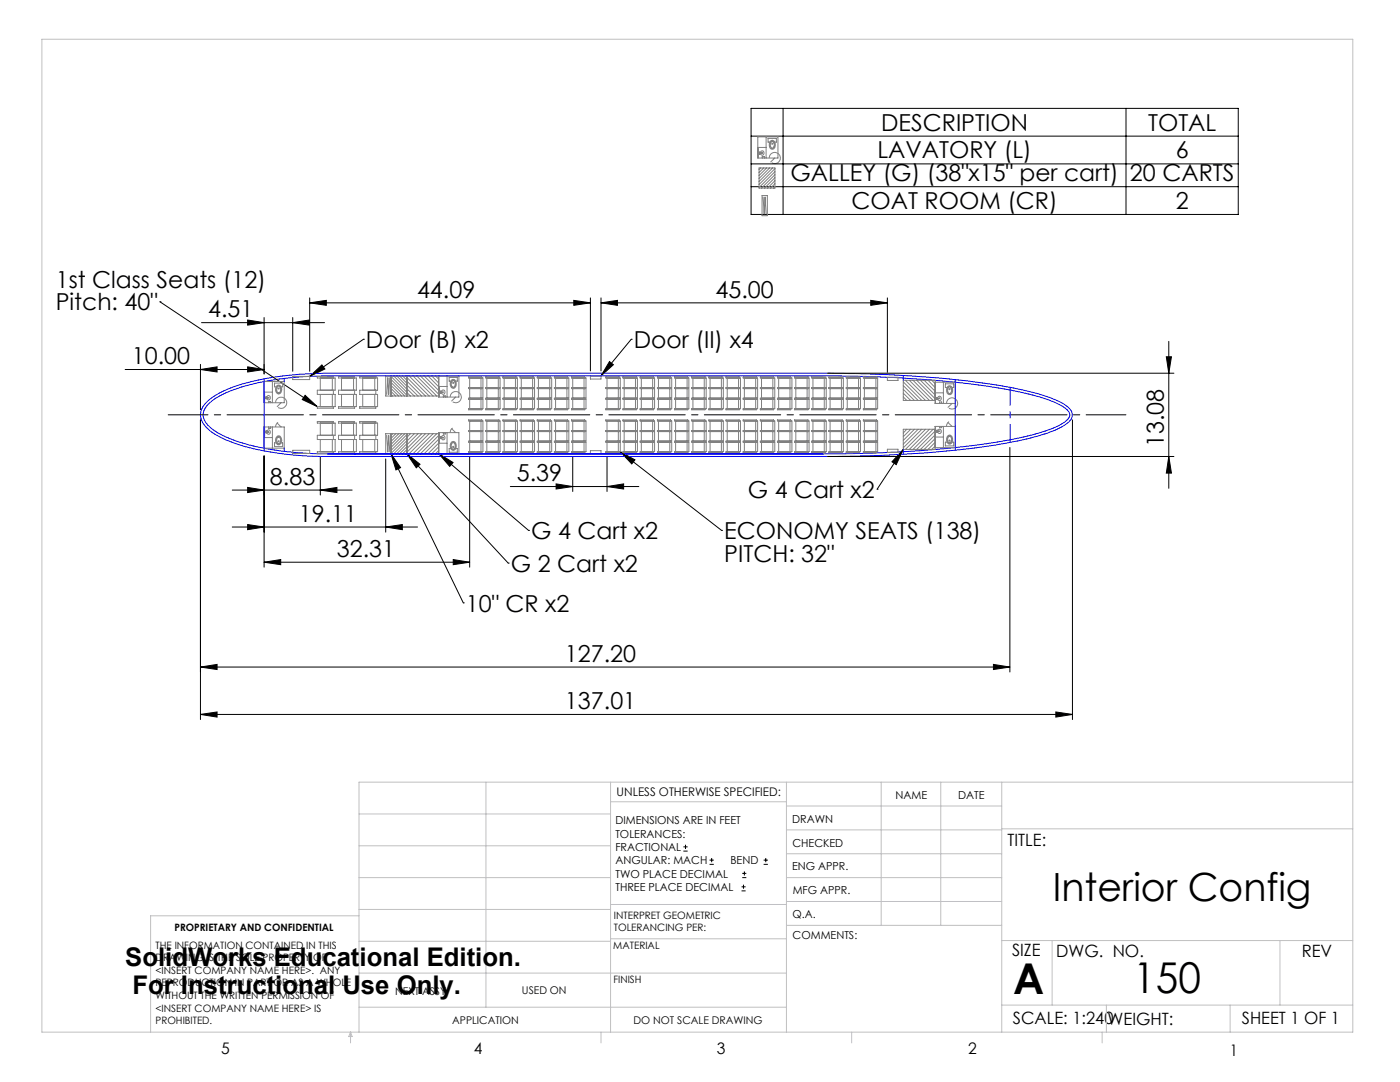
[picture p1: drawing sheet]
<svg xmlns="http://www.w3.org/2000/svg" width="279mm" height="216mm" viewBox="0 0 279 216" stroke-linecap="round" stroke-linejoin="round" font-family="sans-serif">
<g fill="none" stroke="#000" stroke-width=".2">
<path d="M149.9 21.6h97.2v21.2h-97.2zM149.9 27.2h97.2M149.9 32.7h97.2M149.9 37.3h97.2M156.3 21.6v21.2M224.7 21.6v21.2M61.8 59.4v14.7M114.5 59.9l3.3 .5-3.3 .5zM117.8 59.4v14.6M119.9 59.4v14.6M173.8 59.9l3.3 .5-3.3 .5zM177.1 59.4v14.9"/>
<path d="M25 73.7h27.7M31.9 60.2h.1M31.9 60.2l31.4 20.9M40 73.7l3.3-.5v1zM40 72.7v9.1M40.2 64.4h24.6M49.4 73.2l3.3 .5-3.3 .5zM49.4 63.9l3.3 .5-3.3 .5zM52.7 63.4v11.2M58.4 64.4l3.3-.5v1zM58.4 63.4v10.7M60.9 78.9l2.4 2.2-3-1.4z"/>
<path d="M61.8 75.1l2.4-2.3 .6 .8zM61.8 60.4l3.3-.5v1zM61.8 60.4h56M72.5 67.7h.1M72.5 67.7l-10.7 7.4M119.9 60.4l3.3-.5v1zM119.9 60.4h57.2M121.6 72.1l.8 .7-2.5 2.2zM126 67.7h.1M126 67.7l-6.1 7.3M165.2 74.5h69.1M232.8 71.2h1l-.5 3.3z"/>
<path d="M233.3 68.1v29.3M40 83.8v59.8M46.4 97.8h23.9M49.4 97.3l3.3 .5-3.3 .5zM52.7 91v22.2M63.9 97.8l3.3-.5v1zM63.9 91.2v7.6M77 91.6v14.6M78 90.6l14.5 29.7M78 90.6l1.9 2.7-.9 .5zM81.2 90.6l20.2 21.8M81.2 90.6l2.6 2-.7 .7z"/>
<path d="M87.6 90.5l2.8 1.8-.7 .8zM87.6 90.5l17.9 15.3M93.7 91.2v22M101.8 97.1h25.7M111 96.6l3.3 .5-3.3 .5zM114.3 91.2v6.9M121.1 97.1l3.4-.5v1zM121.1 91.2v6.9M123.8 90.1l2.9 1.7-.6 .8zM123.8 90.1l20.2 15.7M165.2 91.1h69.1M175 97.6h.1"/>
<path d="M180.3 89.7l-5.3 7.9M180.3 89.7l-1.4 3-.9-.6zM201.5 89.3v44.8M214 83.8v59.8M233.3 91.1l.5 3.3h-1zM46.4 105.2h36.9M49.4 104.7l3.3 .5-3.3 .5zM52.7 112.2l3.3-.5v1zM52.7 112.2h41M77 105.2l3.3-.5v1zM90.5 111.7l3.2 .5-3.2 .5zM101.4 112.4h.1"/>
<path d="M105.5 105.8h.1M144 105.8h.1M40 133.1l3.3-.5v1zM40 133.1h161.5M92.5 120.3h.1M198.3 132.6l3.2 .5-3.2 .5zM40 142.6l3.3-.5v1zM40 142.6h174M210.7 142.1l3.3 .5-3.3 .5zM136.4 169.8h.8M136.4 169h.8M136.8 168.6v.8"/>
<path d="M141.6 172.5h.9M141.6 171.6h.9M142 171.2v.8M148 177.8h.8M148 177h.8M148.1 175.1h.8M148.1 174.3h.8M148.4 176.5v.8M148.6 173.9v.8M152.4 172.5h.8M152.4 171.6h.8M152.8 171.2v.8"/>
</g>
<g fill="none" stroke="#808080" stroke-width=".2">
<path d="M151.2 27.3h4.1v4.2h-4.1zM151.2 29.4h1.7M151.2 29.7v1.8M151.5 33.5h3.2v4h-3.2zM151.6 30.3h.1v.5h-.1zM151.7 30.5h.2v.1h-.2M151.8 30.5a.39 .39 0 0 1 .5-.3 .39 .39 0 0 1 .2 .5 .39 .39 0 0 1-.6 .2l-.1-.3M151.8 33.5l-.3 .3M152.1 30.5l.1 .1zM152.1 39h1v4h-1zM152.1 31.5v-.2h.4v.2M152.3 39.3l.2 3.4 .2-3.4 .2 3.4"/>
<path d="M152.4 33.5l-.9 .9M152.9 27.3v4.2M153 33.5l-1.5 1.5M153.5 31.5a1.12 1.12 0 0 1 1.3-1.1 1.12 1.12 0 0 1 .9 1.5 1.12 1.12 0 0 1-1.7 .6M153.6 33.5l-2.1 2.1M153.6 28.4h-.3v-.8h1.6v.8h-.3M153.8 28.2a.68 .68 0 0 1 .8 0 .68 .68 0 0 1 .1 .9 .62 .62 0 0 1-.6 .7 .62 .62 0 0 1-.6-.8zM154 28.3l.2-.1 .2 .2v.9a.4 .4 0 0 1-.5 .2 .4 .4 0 0 1-.2-.6zM154.2 33.5l-2.7 2.7M154.6 31.5l-.8 .8M154.7 33.7l-3.2 3.1M154.7 34.3l-3.2 3.1"/>
<path d="M154.7 34.9l-2.7 2.6M154.7 35.5l-2.1 2M154.7 36.1l-1.5 1.4M154.7 36.7l-.9 .8M154.7 37.3l-.3 .2M52.7 76.1h4v4.3h-4zM52.7 78.5h.1v1.8h-.1M52.7 78.2h1.7M53.1 79.3h.3v.1h-.3zM53.2 79.3l-.1-.1v.4l.1-.2M53.2 79.3a.36 .36 0 0 1 .5-.3 .36 .36 0 0 1 .2 .6 .36 .36 0 0 1-.6-.1v-.1M53.6 79.4h.1z"/>
<path d="M54.4 76.1v4.3M55.1 77.2h-.3v-.8h1.6v.8h-.3M55.2 77l.2-.1a.82 .82 0 0 1 .8 .4 .82 .82 0 0 1-.1 1 .6 .6 0 0 1-.8 .2 .6 .6 0 0 1-.3-.7zM55.5 77.1h.3l.2 .4-.2 .8a.45 .45 0 0 1-.5-.1 .45 .45 0 0 1-.1-.5zM58.4 75.1h3.4v.6h-3.4zM63.9 75.4v2.5M63.9 78.7v2.4M66.3 75.4v2.5M66.3 78.7v2.4M66.5 75.4v-.3h-3.2v.3h3.6v2.5h-3.6v.8h3.6v2.4h-3.6v.4h3.2v-.4M66.5 77.9v.8M68.2 75.4v2.5"/>
<path d="M68.2 78.7v2.4M70.6 75.4v2.5M70.6 78.7v2.4M70.8 75.4v-.3h-3.2v.3h3.5v2.5h-3.5v.8h3.5v2.4h-3.5v.4h3.2v-.4M70.8 77.9v.8M72.4 75.4v2.5M72.4 78.7v2.4M74.8 75.4v2.5M74.8 78.7v2.4M75 75.4v-.3h-3.2v.3h3.6v2.5h-3.6v.8h3.6v2.4h-3.6v.4h3.2v-.4M75 77.9v.8M77.8 75.4l-.2 3.3-.2-3.3-.2 3.3"/>
<path d="M78 75v4M78 75.1l3.9 3.9M78 78.7l.4 .3M78 78.1l1 .9M78 77.5l1.6 1.5M78 76.9l2.2 2.1M78 76.3l2.8 2.7M78 75.7l3.2 3.2M78.6 75l2.6 2.7M79.2 75l2 2.1M79.7 75l1.5 1.5M80.3 75l.9 .9"/>
<path d="M80.9 75l.3 .3M81.2 75v4M81.2 77.6l1.5 1.4M81.2 76.8l2.2 2.2M81.2 76.1l3 2.9M81.2 75.3l3.7 3.7M81.6 75l4.1 4M82.4 75l4 4M83.1 75l4.1 4M83.9 75l3.7 3.7M84.6 75l3 2.9M85.4 75l2.2 2.2"/>
<path d="M86.1 75l1.5 1.4M86.9 75l.7 .7M87.6 75v4.2h4v-4.2h-14.6v4h10.6M87.6 77.4v1.8M87.6 77.1h1.6M88 78.2h.3l-.3 .1M88 78.2l-.1-.2v.5l.1-.2M88.1 78.2a.36 .36 0 0 1 .5-.3 .36 .36 0 0 1 .1 .6 .36 .36 0 0 1-.5 0l-.1-.2M88.5 78.2h.1M88.5 79.2v-.2h.4v.2M89.2 75v4.2M89.9 79.2a1.12 1.12 0 0 1 1.3-1 1.12 1.12 0 0 1 .8 1.5 1.12 1.12 0 0 1-1.7 .5"/>
<path d="M90 76.1h-.4v-.8h1.7v.8h-.4M90.1 75.8h.1a.79 .79 0 0 1 .8 .3 .79 .79 0 0 1 0 .9 .6 .6 0 0 1-.8 .4 .6 .6 0 0 1-.3-.7zM90.2 76h.1a.57 .57 0 0 1 .6 .3 .57 .57 0 0 1-.1 .6v.1a.39 .39 0 0 1-.6 .2 .39 .39 0 0 1-.1-.5zM90.9 79.2l-.8 .8M93.7 75.4v1.9M93.7 77.5v1.9M93.7 79.7v1.9M96 75.4v1.9M96 77.5v1.9M96 79.7v1.9M96.2 75.4v-.2h-2.7v.2h2.9v1.9h-2.9v.2h2.9v1.9h-2.9v.3h2.9v1.9h-2.9v.2h2.7v-.2M96.2 77.3v.2"/>
<path d="M96.2 79.4v.3M97.2 75.4v1.9M97.2 77.5v1.9M97.2 79.7v1.9M99.4 75.4v1.9M99.4 77.5v1.9M99.4 79.7v1.9M99.6 75.4v-.2h-2.7v.2h2.9v1.9h-2.9v.2h2.9v1.9h-2.9v.3h2.9v1.9h-2.9v.2h2.7v-.2M99.6 77.3v.2M99.6 79.4v.3M100.6 75.4v1.9M100.6 77.5v1.9"/>
<path d="M100.6 79.7v1.9M102.9 75.4v1.9M102.9 77.5v1.9M102.9 79.7v1.9M103 75.4v-.2h-2.6v.2h2.9v1.9h-2.9v.2h2.9v1.9h-2.9v.3h2.9v1.9h-2.9v.2h2.6v-.2M103 77.3v.2M103 79.4v.3M104 75.4v1.9M104 77.5v1.9M104 79.7v1.9M106.3 75.4v1.9M106.3 77.5v1.9"/>
<path d="M106.3 79.7v1.9M106.4 75.4v-.2h-2.6v.2h2.9v1.9h-2.9v.2h2.9v1.9h-2.9v.3h2.9v1.9h-2.9v.2h2.6v-.2M106.4 77.3v.2M106.4 79.4v.3M107.5 75.4v1.9M107.5 77.5v1.9M107.5 79.7v1.9M109.7 75.4v1.9M109.7 77.5v1.9M109.7 79.7v1.9M109.9 75.4v-.2h-2.7v.2h2.9v1.9h-2.9v.2h2.9v1.9h-2.9v.3h2.9v1.9h-2.9v.2h2.7v-.2M109.9 77.3v.2"/>
<path d="M109.9 79.4v.3M110.9 75.4v1.9M110.9 77.5v1.9M110.9 79.7v1.9M113.1 75.4v1.9M113.1 77.5v1.9M113.1 79.7v1.9M113.3 75.4v-.2h-2.7v.2h2.9v1.9h-2.9v.2h2.9v1.9h-2.9v.3h2.9v1.9h-2.9v.2h2.7v-.2M113.3 77.3v.2M113.3 79.4v.3M114.3 75.4v1.9M114.3 77.5v1.9"/>
<path d="M114.3 79.7v1.9M116.6 75.4v1.9M116.6 77.5v1.9M116.6 79.7v1.9M116.7 75.4v-.2h-2.6v.2h2.8v1.9h-2.8v.2h2.8v1.9h-2.8v.3h2.8v1.9h-2.8v.2h2.6v-.2M116.7 77.3v.2M116.7 79.4v.3M117.8 75h2.1v.6h-2.1zM121.1 75.4v1.9M121.1 77.5v1.9M121.1 79.7v1.9M123.4 75.4v1.9"/>
<path d="M123.4 77.5v1.9M123.4 79.7v1.9M123.6 75.4v-.2h-2.7v.2h2.9v1.9h-2.9v.2h2.9v1.9h-2.9v.3h2.9v1.9h-2.9v.2h2.7v-.2M123.6 77.3v.2M123.6 79.4v.3M124.6 75.4v1.9M124.6 77.5v1.9M124.6 79.7v1.9M126.8 75.4v1.9M126.8 77.5v1.9M126.8 79.7v1.9M127 75.4v-.2h-2.7v.2h2.9v1.9h-2.9v.2h2.9v1.9h-2.9v.3h2.9v1.9h-2.9v.2h2.7v-.2"/>
<path d="M127 77.3v.2M127 79.4v.3M128 75.4v1.9M128 77.5v1.9M128 79.7v1.9M130.2 75.4v1.9M130.2 77.5v1.9M130.2 79.7v1.9M130.4 75.4v-.2h-2.7v.2h2.9v1.9h-2.9v.2h2.9v1.9h-2.9v.3h2.9v1.9h-2.9v.2h2.7v-.2M130.4 77.3v.2M130.4 79.4v.3M131.4 75.4v1.9"/>
<path d="M131.4 77.5v1.9M131.4 79.7v1.9M133.7 75.4v1.9M133.7 77.5v1.9M133.7 79.7v1.9M133.8 75.4v-.2h-2.6v.2h2.9v1.9h-2.9v.2h2.9v1.9h-2.9v.3h2.9v1.9h-2.9v.2h2.6v-.2M133.8 77.3v.2M133.8 79.4v.3M134.8 75.4v1.9M134.8 77.5v1.9M134.8 79.7v1.9M137.1 75.4v1.9"/>
<path d="M137.1 77.5v1.9M137.1 79.7v1.9M137.3 75.4v-.2h-2.7v.2h2.9v1.9h-2.9v.2h2.9v1.9h-2.9v.3h2.9v1.9h-2.9v.2h2.7v-.2M137.3 77.3v.2M137.3 79.4v.3M138.3 75.4v1.9M138.3 77.5v1.9M138.3 79.7v1.9M140.5 75.4v1.9M140.5 77.5v1.9M140.5 79.7v1.9M140.7 75.4v-.2h-2.7v.2h2.9v1.9h-2.9v.2h2.9v1.9h-2.9v.3h2.9v1.9h-2.9v.2h2.7v-.2"/>
<path d="M140.7 77.3v.2M140.7 79.4v.3M141.7 75.4v1.9M141.7 77.5v1.9M141.7 79.7v1.9M144 75.4v1.9M144 77.5v1.9M144 79.7v1.9M144.1 75.4v-.2h-2.6v.2h2.9v1.9h-2.9v.2h2.9v1.9h-2.9v.3h2.9v1.9h-2.9v.2h2.6v-.2M144.1 77.3v.2M144.1 79.4v.3M145.1 75.4v1.9"/>
<path d="M145.1 77.5v1.9M145.1 79.7v1.9M147.4 75.4v1.9M147.4 77.5v1.9M147.4 79.7v1.9M147.5 75.4v-.2h-2.6v.2h2.9v1.9h-2.9v.2h2.9v1.9h-2.9v.3h2.9v1.9h-2.9v.2h2.6v-.2M147.5 77.3v.2M147.5 79.4v.3M148.6 75.4v1.9M148.6 77.5v1.9M148.6 79.7v1.9M150.8 75.4v1.9"/>
<path d="M150.8 77.5v1.9M150.8 79.7v1.9M151 75.4v-.2h-2.7v.2h2.9v1.9h-2.9v.2h2.9v1.9h-2.9v.3h2.9v1.9h-2.9v.2h2.7v-.2M151 77.3v.2M151 79.4v.3M152 75.4v1.9M152 77.5v1.9M152 79.7v1.9M154.2 75.4v1.9M154.2 77.5v1.9M154.2 79.7v1.9M154.4 75.4v-.2h-2.7v.2h2.9v1.9h-2.9v.2h2.9v1.9h-2.9v.3h2.9v1.9h-2.9v.2h2.7v-.2"/>
<path d="M154.4 77.3v.2M154.4 79.4v.3M155.4 75.4v1.9M155.4 77.5v1.9M155.4 79.7v1.9M157.7 75.4v1.9M157.7 77.5v1.9M157.7 79.7v1.9M157.8 75.4v-.2h-2.6v.2h2.8v1.9h-2.8v.2h2.8v1.9h-2.8v.3h2.8v1.9h-2.8v.2h2.6v-.2M157.8 77.3v.2M157.8 79.4v.3M158.8 75.4v1.9"/>
<path d="M158.8 77.5v1.9M158.8 79.7v1.9M161.1 75.4v1.9M161.1 77.5v1.9M161.1 79.7v1.9M161.3 75.4v-.2h-2.7v.2h2.9v1.9h-2.9v.2h2.9v1.9h-2.9v.3h2.9v1.9h-2.9v.2h2.7v-.2M161.3 77.3v.2M161.3 79.4v.3M162.2 75.4v1.9M162.2 77.5v1.9M162.2 79.7v1.9M164.5 75.4v1.9"/>
<path d="M164.5 77.5v1.9M164.5 79.7v1.9M164.7 75.4v-.2h-2.7v.2h2.9v1.9h-2.9v.2h2.9v1.9h-2.9v.3h2.9v1.9h-2.9v.2h2.7v-.2M164.7 77.3v.2M164.7 79.4v.3M165.7 75.4v1.9M165.7 77.5v1.9M165.7 79.7v1.9M167.9 75.4v1.9M167.9 77.5v1.9M167.9 79.7v1.9M168.1 75.4v-.2h-2.7v.2h2.9v1.9h-2.9v.2h2.9v1.9h-2.9v.3h2.9v1.9h-2.9v.2h2.7v-.2"/>
<path d="M168.1 77.3v.2M168.1 79.4v.3M169.1 75.4v1.9M169.1 77.5v1.9M169.1 79.7v1.9M171.3 75.4v1.9M171.3 77.5v1.9M171.3 79.7v1.9M171.5 75.4v-.2h-2.6v.2h2.8v1.9h-2.8v.2h2.8v1.9h-2.8v.3h2.8v1.9h-2.8v.2h2.6v-.2M171.5 77.3v.2M171.5 79.4v.3M172.5 75.4v1.9"/>
<path d="M172.5 77.5v1.9M172.5 79.7v1.9M174.8 75.4v1.9M174.8 77.5v1.9M174.8 79.7v1.9M174.9 75.4v-.2h-2.6v.2h2.9v1.9h-2.9v.2h2.9v1.9h-2.9v.3h2.9v1.9h-2.9v.2h2.6v-.2M174.9 77.3v.2M174.9 79.4v.3M177.1 75.3h2.1v.6h-2.1zM180.3 79.2l.7 .7M180.3 78.5l1.5 1.4M180.3 77.7l2.2 2.2"/>
<path d="M180.3 76.9l2.9 3M180.3 76.2l3.7 3.7M180.7 75.9l4 4M181.5 75.9l4 4M182.2 75.9l4 4M183 75.9l3.6 3.7M183.7 75.9l2.9 2.9M184.4 75.9l2.2 2.2M185.2 75.9l1.4 1.4M185.9 75.9l.7 .7M186.6 76.3h4v4.2h-4v-4.6h-6.3v4h6.3M186.6 78.7v1.7"/>
<path d="M186.6 78.4h1.7M187 79.5l.3 .1zM187.1 79.5l-.1-.2v.4l.1-.1M187.1 79.5a.39 .39 0 0 1 .5-.3 .39 .39 0 0 1 .3 .5 .39 .39 0 0 1-.6 .2l-.2-.3M187.5 79.5h.1zM188.3 76.3v4.2M189 77.3h-.3v-.7h1.6v.7h-.3M189.2 77a.75 .75 0 0 1 .9 .3 .75 .75 0 0 1 0 .9 .6 .6 0 0 1-.7 .5 .6 .6 0 0 1-.5-.8l.1-.6zM189.3 77.3a.54 .54 0 0 1 .6 .2 .54 .54 0 0 1 0 .6l-.1 .1a.38 .38 0 0 1-.5 .3 .38 .38 0 0 1-.2-.5zM52.7 85.2h4v4.2h-4zM52.7 87.3h1.7M52.7 85.3h.1v1.8h-.1"/>
<path d="M53.1 86.1h.3v.2h-.3zM53.2 86.1l-.1-.1v.4l.1-.1M53.3 86.1a.37 .37 0 0 1 .5-.3 .37 .37 0 0 1 .1 .6l-.4 .2-.3-.3M53.6 86.2l.1 .1zM53.6 80.4v-.3h.4v.3M53.6 85.2v.3h.4v-.3M54.4 85.2v4.2M55 80.4a1.12 1.12 0 0 1 1.4-1.1 1.12 1.12 0 0 1 .7 1.5 1.12 1.12 0 0 1-1.6 .5M55.1 88.4h-.3v.7h1.6v-.7h-.3M55.3 84.4l.8 .8M55.4 87a.85 .85 0 0 1 .8 .5 .85 .85 0 0 1-.2 1 .57 .57 0 0 1-.7 .2 .57 .57 0 0 1-.3-.6l.1-.7zM55.4 87.3l.3-.1 .3 .4v.5l-.3 .4-.3-.1-.2-.4z"/>
<path d="M55.5 84.3l-.4 .4-.1 .5M56.1 80.4l-.8 .7M58.4 89.9h3.4v.6h-3.4zM63.9 84.4v2.5M63.9 87.7v2.4M66.3 84.4v2.5M66.3 87.7v2.4M66.5 84.4v-.3h-3.2v.3h3.6v2.5h-3.6v.8h3.6v2.4h-3.6v.4h3.2v-.4M66.5 86.9v.8M68.2 84.4v2.5M68.2 87.7v2.4M70.6 84.4v2.5"/>
<path d="M70.6 87.7v2.4M70.8 84.4v-.3h-3.2v.3h3.5v2.5h-3.5v.8h3.5v2.4h-3.5v.4h3.2v-.4M70.8 86.9v.8M72.4 84.4v2.5M72.4 87.7v2.4M74.8 84.4v2.5M74.8 87.7v2.4M75 84.4v-.3h-3.2v.3h3.6v2.5h-3.6v.8h3.6v2.4h-3.6v.4h3.2v-.4M75 86.9v.8M77.2 86.9l.2 3.3 .2-3.3 .2 3.3M78 86.5v4.1M78.4 86.5l-.4 .4"/>
<path d="M79 86.5l-1 1M79.6 86.5l-1.6 1.6M80.2 86.5l-2.2 2.2M80.8 86.5l-2.8 2.8M81.2 86.5v4.1M81.2 86.7l-3.2 3.2M81.2 87.3l-3.2 3.2M81.2 87.9l-2.6 2.7M81.2 88.5l-2 2.1M81.2 89.1l-1.5 1.5M81.2 89.7l-.9 .9M81.2 90.3l-.3 .3"/>
<path d="M81.9 86.5l-.7 .8M82.7 86.5l-1.5 1.5M83.4 86.5l-2.2 2.3M84.2 86.5l-3 3M84.9 86.5l-3.7 3.7M85.7 86.5l-4.1 4.1M86.4 86.5l-4 4.1M87.2 86.5l-4.1 4.1M87.6 86.4v1.8M87.6 86.5h-10.6v4.1h14.6v-4.3h-4v4.3M87.6 88.4h1.6M87.6 86.9l-3.7 3.7"/>
<path d="M87.6 87.6l-3 3M87.6 88.4l-2.2 2.2M87.6 89.1l-1.5 1.5M87.6 89.9l-.7 .7M88 87.2h.3v.2h-.3M88 87.2l-.1-.1v.4l.1-.1M88.1 87.2a.36 .36 0 0 1 .5-.2 .36 .36 0 0 1 .1 .6 .36 .36 0 0 1-.6-.1v-.1M88.4 87.3l.1 .1zM88.5 86.3v.3h.4v-.3M89.2 86.3v4.3M90 89.5h-.4v.7h1.7v-.7h-.4M90.1 88.2h.1a.79 .79 0 0 1 .8 .3 .79 .79 0 0 1 0 .9 .6 .6 0 0 1-.8 .4 .6 .6 0 0 1-.3-.8z"/>
<path d="M90.1 85.5l.8 .8M90.2 88.4h.1a.59 .59 0 0 1 .6 .3 .59 .59 0 0 1-.1 .7l-.1 .1a.42 .42 0 0 1-.6 0 .42 .42 0 0 1 0-.5zM90.3 85.4a.94 .94 0 0 0-.4 .9M93.7 84v1.9M93.7 86.1v1.9M93.7 88.2v1.9M96 84v1.9M96 86.1v1.9M96 88.2v1.9M96.2 84v-.2h-2.7v.2h2.9v1.9h-2.9v.2h2.9v1.9h-2.9v.2h2.9v1.9h-2.9v.2h2.7v-.2M96.2 85.9v.2M96.2 88v.2"/>
<path d="M97.2 84v1.9M97.2 86.1v1.9M97.2 88.2v1.9M99.4 84v1.9M99.4 86.1v1.9M99.4 88.2v1.9M99.6 84v-.2h-2.7v.2h2.9v1.9h-2.9v.2h2.9v1.9h-2.9v.2h2.9v1.9h-2.9v.2h2.7v-.2M99.6 85.9v.2M99.6 88v.2M100.6 84v1.9M100.6 86.1v1.9M100.6 88.2v1.9"/>
<path d="M102.9 84v1.9M102.9 86.1v1.9M102.9 88.2v1.9M103 84v-.2h-2.6v.2h2.9v1.9h-2.9v.2h2.9v1.9h-2.9v.2h2.9v1.9h-2.9v.2h2.6v-.2M103 85.9v.2M103 88v.2M104 84v1.9M104 86.1v1.9M104 88.2v1.9M106.3 84v1.9M106.3 86.1v1.9M106.3 88.2v1.9"/>
<path d="M106.4 84v-.2h-2.6v.2h2.9v1.9h-2.9v.2h2.9v1.9h-2.9v.2h2.9v1.9h-2.9v.2h2.6v-.2M106.4 85.9v.2M106.4 88v.2M107.5 84v1.9M107.5 86.1v1.9M107.5 88.2v1.9M109.7 84v1.9M109.7 86.1v1.9M109.7 88.2v1.9M109.9 84v-.2h-2.7v.2h2.9v1.9h-2.9v.2h2.9v1.9h-2.9v.2h2.9v1.9h-2.9v.2h2.7v-.2M109.9 85.9v.2M109.9 88v.2"/>
<path d="M110.9 84v1.9M110.9 86.1v1.9M110.9 88.2v1.9M113.1 84v1.9M113.1 86.1v1.9M113.1 88.2v1.9M113.3 84v-.2h-2.7v.2h2.9v1.9h-2.9v.2h2.9v1.9h-2.9v.2h2.9v1.9h-2.9v.2h2.7v-.2M113.3 85.9v.2M113.3 88v.2M114.3 84v1.9M114.3 86.1v1.9M114.3 88.2v1.9"/>
<path d="M116.6 84v1.9M116.6 86.1v1.9M116.6 88.2v1.9M116.7 84v-.2h-2.6v.2h2.8v1.9h-2.8v.2h2.8v1.9h-2.8v.2h2.8v1.9h-2.8v.2h2.6v-.2M116.7 85.9v.2M116.7 88v.2M117.8 89.9h2.1v.7h-2.1zM121.1 84v1.9M121.1 86.1v1.9M121.1 88.2v1.9M123.4 84v1.9M123.4 86.1v1.9"/>
<path d="M123.4 88.2v1.9M123.6 84v-.2h-2.7v.2h2.9v1.9h-2.9v.2h2.9v1.9h-2.9v.2h2.9v1.9h-2.9v.2h2.7v-.2M123.6 85.9v.2M123.6 88v.2M124.6 84v1.9M124.6 86.1v1.9M124.6 88.2v1.9M126.8 84v1.9M126.8 86.1v1.9M126.8 88.2v1.9M127 84v-.2h-2.7v.2h2.9v1.9h-2.9v.2h2.9v1.9h-2.9v.2h2.9v1.9h-2.9v.2h2.7v-.2M127 85.9v.2"/>
<path d="M127 88v.2M128 84v1.9M128 86.1v1.9M128 88.2v1.9M130.2 84v1.9M130.2 86.1v1.9M130.2 88.2v1.9M130.4 84v-.2h-2.7v.2h2.9v1.9h-2.9v.2h2.9v1.9h-2.9v.2h2.9v1.9h-2.9v.2h2.7v-.2M130.4 85.9v.2M130.4 88v.2M131.4 84v1.9M131.4 86.1v1.9"/>
<path d="M131.4 88.2v1.9M133.7 84v1.9M133.7 86.1v1.9M133.7 88.2v1.9M133.8 84v-.2h-2.6v.2h2.9v1.9h-2.9v.2h2.9v1.9h-2.9v.2h2.9v1.9h-2.9v.2h2.6v-.2M133.8 85.9v.2M133.8 88v.2M134.8 84v1.9M134.8 86.1v1.9M134.8 88.2v1.9M137.1 84v1.9M137.1 86.1v1.9"/>
<path d="M137.1 88.2v1.9M137.3 84v-.2h-2.7v.2h2.9v1.9h-2.9v.2h2.9v1.9h-2.9v.2h2.9v1.9h-2.9v.2h2.7v-.2M137.3 85.9v.2M137.3 88v.2M138.3 84v1.9M138.3 86.1v1.9M138.3 88.2v1.9M140.5 84v1.9M140.5 86.1v1.9M140.5 88.2v1.9M140.7 84v-.2h-2.7v.2h2.9v1.9h-2.9v.2h2.9v1.9h-2.9v.2h2.9v1.9h-2.9v.2h2.7v-.2M140.7 85.9v.2"/>
<path d="M140.7 88v.2M141.7 84v1.9M141.7 86.1v1.9M141.7 88.2v1.9M144 84v1.9M144 86.1v1.9M144 88.2v1.9M144.1 84v-.2h-2.6v.2h2.9v1.9h-2.9v.2h2.9v1.9h-2.9v.2h2.9v1.9h-2.9v.2h2.6v-.2M144.1 85.9v.2M144.1 88v.2M145.1 84v1.9M145.1 86.1v1.9"/>
<path d="M145.1 88.2v1.9M147.4 84v1.9M147.4 86.1v1.9M147.4 88.2v1.9M147.5 84v-.2h-2.6v.2h2.9v1.9h-2.9v.2h2.9v1.9h-2.9v.2h2.9v1.9h-2.9v.2h2.6v-.2M147.5 85.9v.2M147.5 88v.2M148.6 84v1.9M148.6 86.1v1.9M148.6 88.2v1.9M150.8 84v1.9M150.8 86.1v1.9"/>
<path d="M150.8 88.2v1.9M151 84v-.2h-2.7v.2h2.9v1.9h-2.9v.2h2.9v1.9h-2.9v.2h2.9v1.9h-2.9v.2h2.7v-.2M151 85.9v.2M151 88v.2M152 84v1.9M152 86.1v1.9M152 88.2v1.9M154.2 84v1.9M154.2 86.1v1.9M154.2 88.2v1.9M154.4 84v-.2h-2.7v.2h2.9v1.9h-2.9v.2h2.9v1.9h-2.9v.2h2.9v1.9h-2.9v.2h2.7v-.2M154.4 85.9v.2"/>
<path d="M154.4 88v.2M155.4 84v1.9M155.4 86.1v1.9M155.4 88.2v1.9M157.7 84v1.9M157.7 86.1v1.9M157.7 88.2v1.9M157.8 84v-.2h-2.6v.2h2.8v1.9h-2.8v.2h2.8v1.9h-2.8v.2h2.8v1.9h-2.8v.2h2.6v-.2M157.8 85.9v.2M157.8 88v.2M158.8 84v1.9M158.8 86.1v1.9"/>
<path d="M158.8 88.2v1.9M161.1 84v1.9M161.1 86.1v1.9M161.1 88.2v1.9M161.3 84v-.2h-2.7v.2h2.9v1.9h-2.9v.2h2.9v1.9h-2.9v.2h2.9v1.9h-2.9v.2h2.7v-.2M161.3 85.9v.2M161.3 88v.2M162.2 84v1.9M162.2 86.1v1.9M162.2 88.2v1.9M164.5 84v1.9M164.5 86.1v1.9"/>
<path d="M164.5 88.2v1.9M164.7 84v-.2h-2.7v.2h2.9v1.9h-2.9v.2h2.9v1.9h-2.9v.2h2.9v1.9h-2.9v.2h2.7v-.2M164.7 85.9v.2M164.7 88v.2M165.7 84v1.9M165.7 86.1v1.9M165.7 88.2v1.9M167.9 84v1.9M167.9 86.1v1.9M167.9 88.2v1.9M168.1 84v-.2h-2.7v.2h2.9v1.9h-2.9v.2h2.9v1.9h-2.9v.2h2.9v1.9h-2.9v.2h2.7v-.2M168.1 85.9v.2"/>
<path d="M168.1 88v.2M169.1 84v1.9M169.1 86.1v1.9M169.1 88.2v1.9M171.3 84v1.9M171.3 86.1v1.9M171.3 88.2v1.9M171.5 84v-.2h-2.6v.2h2.8v1.9h-2.8v.2h2.8v1.9h-2.8v.2h2.8v1.9h-2.8v.2h2.6v-.2M171.5 85.9v.2M171.5 88v.2M172.5 84v1.9M172.5 86.1v1.9"/>
<path d="M172.5 88.2v1.9M174.8 84v1.9M174.8 86.1v1.9M174.8 88.2v1.9M174.9 84v-.2h-2.6v.2h2.9v1.9h-2.9v.2h2.9v1.9h-2.9v.2h2.9v1.9h-2.9v.2h2.6v-.2M174.9 85.9v.2M174.9 88v.2M177.1 89.6h2.1v.7h-2.1zM181 85.7l-.7 .7M181.8 85.7l-1.5 1.4M182.5 85.7l-2.2 2.2M183.2 85.7l-2.9 2.9"/>
<path d="M184 85.7l-3.7 3.7M184.7 85.7l-4 4M185.5 85.7l-4 4M186.2 85.7l-4 4M186.6 85.7h-6.3v4h6.3v-4.6h4v4.2h-4M186.6 86l-3.6 3.7M186.6 86.8l-2.9 2.9M186.6 87.5l-2.2 2.2M186.6 88.3l-1.4 1.4M186.6 89l-.7 .7M186.6 87.2h1.7M186.6 85.1v1.8"/>
<path d="M187 86l.3 .1zM187.1 86l-.1-.2v.5l.1-.2M187.1 86a.4 .4 0 0 1 .5-.3 .4 .4 0 0 1 .3 .5 .4 .4 0 0 1-.5 .3l-.3-.4M187.5 80.5v-.3h.4v.3M187.5 85.1v.2h.4v-.2M188.3 85.1v4.2M188.9 80.5a1.12 1.12 0 0 1 1.3-1.1 1.12 1.12 0 0 1 .8 1.5 1.12 1.12 0 0 1-1.6 .5M189 88.2h-.3v.8h1.6v-.8h-.3M189.2 87a.71 .71 0 0 1 .8 .1 .71 .71 0 0 1 .1 .8 .62 .62 0 0 1-.7 .7 .62 .62 0 0 1-.5-.8zM189.2 84.3l.8 .8M189.3 87.2l.3-.2 .3 .3v.8l-.3 .3-.4-.3zM189.4 84.1l-.3 .3-.2 .7"/>
<path d="M190 80.5l-.8 .8"/>
<circle cx="154.1" cy="28.7" r=".12"/>
<circle cx="55.6" cy="77.5" r=".09"/>
<circle cx="90.5" cy="76.4" r=".11"/>
<circle cx="189.5" cy="77.7" r=".12"/>
<circle cx="55.6" cy="88.1" r=".11"/>
<circle cx="90.5" cy="89.2" r=".1"/>
<circle cx="187.5" cy="86.1" r=".06"/>
<circle cx="189.5" cy="87.9" r=".11"/>
</g>
<path d="M52.7 75.6v14.4M56.7 75.5v.6M180.3 74.9v1M190.6 75.7v14.1M41.3 80.1a21.4 21.4 0 0 1 9.9-4.2 69.7 69.7 0 0 1 14.2-1.4h98.8a211.5 211.5 0 0 1 38.9 3.1 28.5 28.5 0 0 1 9.7 3.3 2.1 2.1 0 0 1 1.1 2.4 7.8 7.8 0 0 1-4.5 3 95.7 95.7 0 0 1-22.4 3.9 250.5 250.5 0 0 1-22.8 .9h-98.8a57.3 57.3 0 0 1-19.5-3 9.8 9.8 0 0 1-5.6-4 3.2 3.2 0 0 1 1-4zM56.7 89.4v.7M70.9 90.5v.1M164.2 90.6h-100.7l-3.6-.2-3.8-.4-4.2-.7-2.4-.6-3.7-1.2-2.5-1.2-1.5-1.1-1.1-1.4-.2-1.2 .5-1.2 1.3-1.4 1.9-1.2 2.1-.9 2.7-.9 3.5-.8 3.2-.6 5-.5 3.8-.1h102.7l10.9 .3 7.7 .5 7.5 .8 6.1 .8 5.8 1.2 4.2 1.2 2.9 1.4 .8 .7 .4 .8v.4l-.3 .5-.8 .6-1.1 .7-2.8 1.1-3.8 1.1-4.9 1-6.1 .9-12.2 1.1-8.1 .4-9.2 .1h-98.8M180.3 89.7v1" fill="none" stroke="#00f" stroke-width=".2"/>
<path d="M33.6 82.8h191.1" fill="none" stroke="#000" stroke-width=".2" stroke-dasharray="15.2 1.3 1.3 1.3" stroke-dashoffset="7.3"/>
<g fill="none" stroke="#c0c0c0" stroke-width=".2">
<path d="M8.4 7.8h261.6v198.2h-261.6zM97 156.1v44.9M121.8 156.1v49.9M121.8 160h35.2M157 156.1v49.9M175.9 156.1v28.5M187.7 156.1v28.5M199.9 156.1v49.9M270 156.1h-198.4v49.9M71.6 175.1h50.2M71.6 168.8h50.2M71.6 162.4h50.2"/>
<path d="M157 170.4h42.9M157 165.6h42.9M157 160.8h42.9M157 175.1h42.9M157 179.9h42.9M199.9 165.4h70.1M71.6 194.2h85.4M71.6 187.8h50.2M71.6 181.5h50.2M71.6 182.7h-41.5v23.3M121.8 187.3h35.2M121.8 180.5h35.2"/>
<path d="M157 184.6h42.9M199.9 187.7h70.1M210 187.7v12.9M255.4 187.7v12.9M70 206v2.1M70 206l.3 .8h-.7zM71.6 201h85.4M119.9 206v2.1M170 206v2.1M199.9 200.6h70.1M220 206v2.1M220.8 200.6v5.4"/>
<path d="M245.5 200.6v5.4"/>
</g>
<path d="M201.6 77.3v11" fill="none" stroke="#00f" stroke-width=".2" stroke-dasharray="15.2 1.3 1.3 1.3" stroke-dashoffset="11.7"/>
<g fill="#000">
<path d="M58.4 64.4l3.3-.5v1zM49.4 63.9l3.3 .5-3.3 .5zM63.9 97.8l3.3-.5v1zM49.4 97.3l3.3 .5-3.3 .5zM121.1 97.1l3.4-.5v1zM111 96.6l3.3 .5-3.3 .5z"/>
<path d="M232.8 71.2h1l-.5 3.3zM233.3 91.1l.5 3.3h-1z"/>
<path d="M60.9 78.9l2.4 2.2-3-1.4zM61.8 75.1l2.4-2.3 .6 .8zM121.6 72.1l.8 .7-2.5 2.2zM78 90.6l1.9 2.7-.9 .5zM81.2 90.6l2.6 2-.7 .7zM87.6 90.5l2.8 1.8-.7 .8zM180.3 89.7l-1.4 3-.9-.6zM123.8 90.1l2.9 1.7-.6 .8z"/>
<path d="M40 133.1l3.3-.5v1zM198.3 132.6l3.2 .5-3.2 .5zM40 73.7l3.3-.5v1zM49.4 73.2l3.3 .5-3.3 .5zM61.8 60.4l3.3-.5v1zM114.5 59.9l3.3 .5-3.3 .5zM119.9 60.4l3.3-.5v1zM173.8 59.9l3.3 .5-3.3 .5zM52.7 112.2l3.3-.5v1zM90.5 111.7l3.2 .5-3.2 .5zM49.4 104.7l3.3 .5-3.3 .5zM77 105.2l3.3-.5v1z"/>
<path d="M40 142.6l3.3-.5v1zM210.7 142.1l3.3 .5-3.3 .5z"/>
</g>
<g font-size="8.5">
<text x="202.2" y="198.3">A</text>
<text x="226.1" y="198.1">150</text>
</g>
<text font-size="7.8" x="210.1" y="179.7">Interior Config</text>
<g font-size="5.1">
<text x="25" y="192.8">SolidWorks Educational Edition.</text>
<text x="26.4" y="198.4">For Instructional Use Only.</text>
</g>
<g font-size="4.7">
<text x="175.9" y="26.1">DESCRIPTION</text>
<text x="229.1" y="26.1">TOTAL</text>
<text x="175.1" y="31.6">LAVATORY (L)</text>
<text x="234.6" y="31.6">6</text>
<text x="157.8" y="36.2">GALLEY (G) (38&quot;x15&quot; per cart)</text>
<text x="169.9" y="41.7">COAT ROOM (CR)</text>
<text x="225.5" y="36.2">20 CARTS</text>
<text x="234.7" y="41.7">2</text>
<text x="11.1" y="57.4">1st Class Seats (12)</text>
<text x="83.2" y="59.4">44.09</text>
<text x="142.8" y="59.4">45.00</text>
<text x="11.1" y="61.9">Pitch: 40&quot;</text>
<text x="41.5" y="63.3">4.51</text>
<text x="73" y="69.4">Door (B) x2</text>
<text x="126.5" y="69.4">Door (II) x4</text>
<text x="26.3" y="72.7">10.00</text>
<text x="232.3" y="89.2" transform="rotate(-90 232.3 89.2)">13.08</text>
<text x="53.9" y="96.8">8.83</text>
<text x="103.1" y="96">5.39</text>
<text x="149.3" y="99.3">G 4 Cart x2</text>
<text x="59.6" y="104.1">19.11</text>
<text x="106" y="107.6">G 4 Cart x2</text>
<text x="144.5" y="107.6">ECONOMY SEATS (138)</text>
<text x="67.2" y="111.1">32.31</text>
<text x="144.5" y="112.1">PITCH: 32&quot;</text>
<text x="102" y="114.1">G 2 Cart x2</text>
<text x="93" y="122">10&quot; CR x2</text>
<text x="112.8" y="132.1">127.20</text>
<text x="112.8" y="141.5">137.01</text>
</g>
<g font-size="3.4">
<text x="201.1" y="168.8">TITLE:</text>
<text x="202" y="190.8">SIZE</text>
<text x="210.8" y="190.9">DWG. NO.</text>
<text x="259.8" y="191">REV</text>
<text x="202.1" y="204.4">SCALE: 1:240WEIGHT:</text>
<text x="247.8" y="204.4">SHEET 1 OF 1</text>
</g>
<g font-size="3.2">
<text x="44.2" y="210.4">5</text>
<text x="94.6" y="210.3">4</text>
<text x="143.1" y="210.4">3</text>
<text x="193.2" y="210.3">2</text>
<text x="245.4" y="210.6">1</text>
</g>
<text font-size="2.4" x="123.1" y="158.9">UNLESS OTHERWISE SPECIFIED:</text>
<g font-size="2.2">
<text x="178.7" y="159.4">NAME</text>
<text x="191.2" y="159.4">DATE</text>
<text x="122.8" y="164.5">DIMENSIONS ARE IN FEET</text>
<text x="122.8" y="167.1">TOLERANCES:</text>
<text x="158.1" y="164.2">DRAWN</text>
<text x="122.8" y="169.8">FRACTIONAL</text>
<text x="122.8" y="172.5">ANGULAR: MACH</text>
<text x="145.8" y="172.5">BEND</text>
<text x="158.1" y="173.7">ENG APPR.</text>
<text x="158.2" y="169.1">CHECKED</text>
<text x="122.8" y="175.1">TWO PLACE DECIMAL</text>
<text x="122.8" y="177.8">THREE PLACE DECIMAL</text>
<text x="158.2" y="178.4">MFG APPR.</text>
<text x="158.2" y="183.2">Q.A.</text>
<text x="158.2" y="187.4">COMMENTS:</text>
</g>
<g font-size="2.1">
<text x="78.8" y="198.5">NEXT ASSY</text>
<text x="104.2" y="198.4">USED ON</text>
<text x="90.2" y="204.3">APPLICATION</text>
<text x="126.4" y="204.3">DO NOT SCALE DRAWING</text>
</g>
<g font-size="2">
<text x="34.8" y="185.7">PROPRIETARY AND CONFIDENTIAL</text>
<text x="122.5" y="183.3">INTERPRET GEOMETRIC</text>
<text x="122.5" y="185.9">TOLERANCING PER:</text>
<text x="31.1" y="189.3">THE INFORMATION CONTAINED IN THIS</text>
<text x="31.1" y="191.8">DRAWING IS THE SOLE PROPERTY OF</text>
<text x="122.4" y="189.4">MATERIAL</text>
<text x="31.1" y="194.3">&lt;INSERT COMPANY NAME HERE&gt;. ANY</text>
<text x="31.1" y="196.8">REPRODUCTION IN PART OR AS A WHOLE</text>
<text x="122.4" y="196.2">FINISH</text>
<text x="31.1" y="199.4">WITHOUT THE WRITTEN PERMISSION OF</text>
<text x="31.1" y="201.9">&lt;INSERT COMPANY NAME HERE&gt; IS</text>
<text x="31.1" y="204.4">PROHIBITED.</text>
</g>
</svg>
